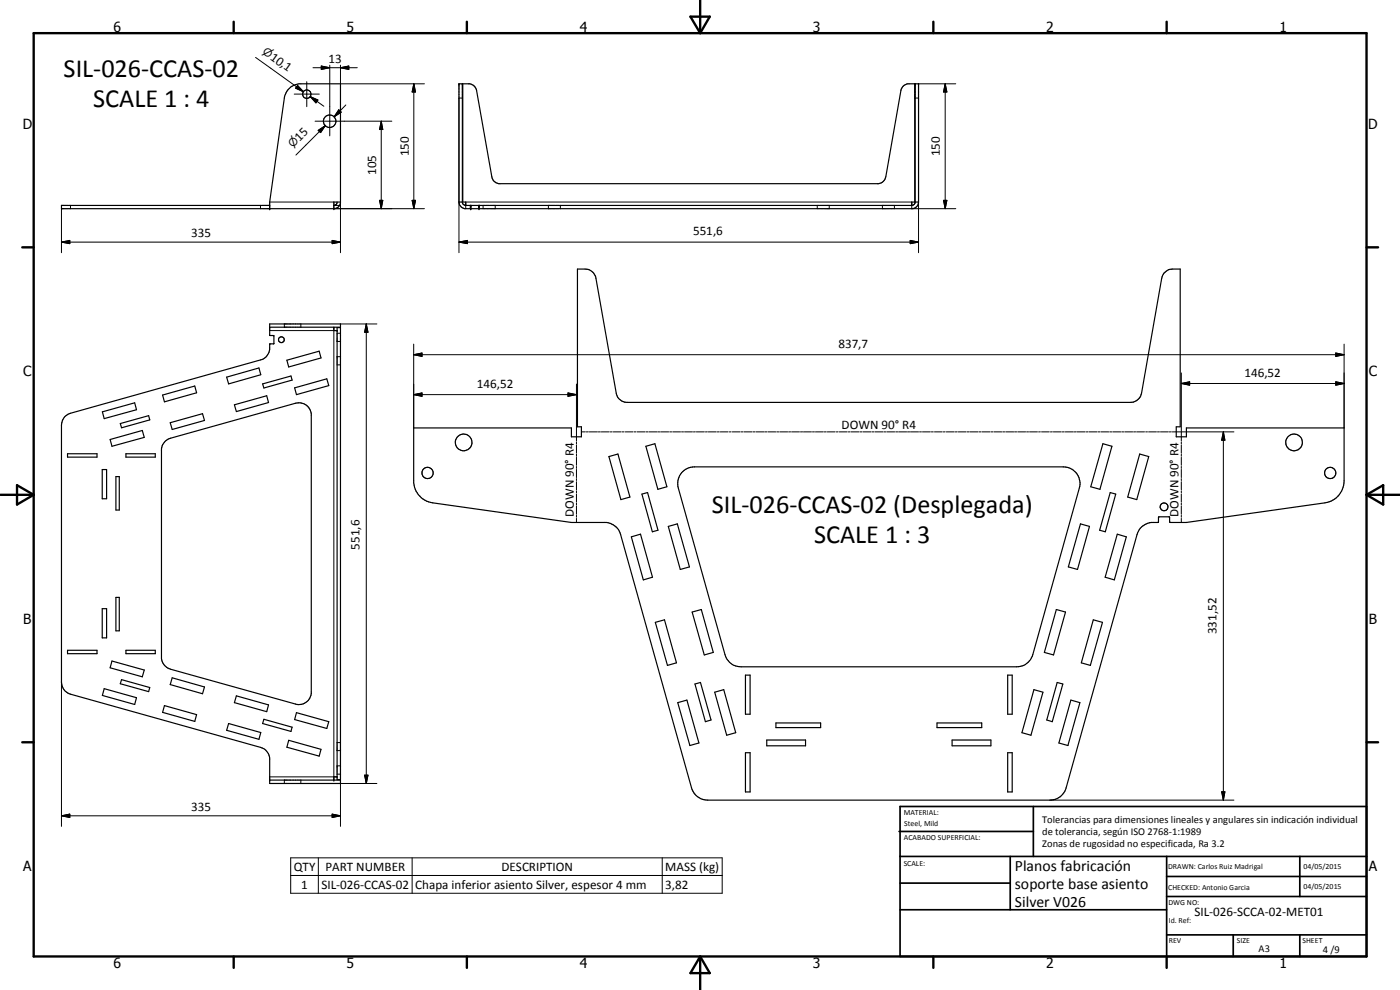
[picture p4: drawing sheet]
<svg xmlns="http://www.w3.org/2000/svg" width="420mm" height="297mm" viewBox="0 0 420 297" stroke-linecap="round" stroke-linejoin="round" font-family="sans-serif">
<g fill="none" stroke="#000" stroke-width=".35">
<path d="M80.9 61.6h-62.5v1l82.5-.1a1.89 1.89 0 0 0 1.3-1.5v-35.9h-12.5a4.9 4.9 0 0 0-4.4 4.3l-4.4 31.2v2M101.2 60.6l-.2 .7-.8 .3M102.2 60.6h-2v2M137.7 60.6l.3 1 .5 .5 .9 .5h134.6a2.07 2.07 0 0 0 1.7-2M137.7 60.6h1.1M137.7 60.6v-35.5h1.1v35.7l.2 .5 .8 .3M139.8 61.6h133.8M139.8 61.6v-1h-.9v-35.5a3.6 3.6 0 0 1 3.4 .7l.7 1.4 4.7 26.2 .6 1 1.4 .7h114l1.4-.7 .7-1.4 4.6-25.8 .7-1.4a3.6 3.6 0 0 1 3.4-.7v35.5h-.9v1M141.3 61.6v1M143.8 61.6v1M274.6 60.6h1.1M275.7 60.6v-35.5h-1.1v35.7l-.2 .5-.8 .3"/>
<path d="M80.9 98.2h21.3v-1h-21.3v3.4l1.2 .1M100.2 98.2v1h1M101.2 98.3h1v135.6h-1zM48.8 118.5l9.7-2.7 .5 2.1-9.7 2.7zM68 113.2l9.7-2.8 .6 2-9.7 2.8zM78.8 115.2l8.5-2.4 .4 1.2-8.5 2.4zM82.1 100.7h.1M82.1 100.7l.1 2.4-1.3 .2a4.1 4.1 0 0 1-1.9 4.4l-57.8 16.3a3.7 3.7 0 0 0-2.8 3.6v77a3.8 3.8 0 0 0 2.8 3.7l57 15.9a3.8 3.8 0 0 1 2.7 3.2v7.7h21.3v-1h-21.3M86.1 108.1l9.7-2.7 .5 2-9.7 2.7zM88.4 116.4l9.7-2.7 .6 2-9.7 2.7zM20.3 136.1h8.8v1.1h-8.8zM30.7 123.6l9.7-2.7 .6 2-9.7 2.7z"/>
<path d="M33.1 131.9l9.6-2.7 .6 2-9.7 2.7zM36.1 127.1l8.5-2.4 .3 1.3-8.4 2.4zM37.8 136.1h8.8v1.1h-8.8zM49.6 132.3l1.6-.8 37.5-10.5a3.7 3.7 0 0 1 4.7 3.1v84a3.7 3.7 0 0 1-4.7 3.1l-37.5-10.4a3.8 3.8 0 0 1-2.7-3.2v-62.9l.3-1.3zM51.1 126.8l9.7-2.7 .6 2.1-9.7 2.7zM70.3 121.5l9.7-2.8 .6 2.1-9.7 2.7zM124.2 128.4h47.3v2.7h3v-3h-1.2v-47.4h2.3a3.3 3.3 0 0 1 3.2 2.8l6.1 34.5a3.3 3.3 0 0 0 3.3 2.7h151.1a3.4 3.4 0 0 0 3.3-2.7l6-34.5a3.4 3.4 0 0 1 3.3-2.8h2.3v47.4h-1.2v3h3.1v-2.7h47.3v15.9a6.6 6.6 0 0 1-5.8 6.6l-41.5 5.9h-4.9l-.3-1.7h-3l-.2 .1v1.4l-.2 .2a5.6 5.6 0 0 0-4 .7l-1.3 1-1 1.9-21.3 76a5 5 0 0 1-4.8 3.7h-102.7a5.1 5.1 0 0 1-4.9-3.7l-21.2-76a5 5 0 0 0-4.3-3.6h-10.5l-41.6-5.9a6.6 6.6 0 0 1-5.7-6zM182.7 137l2.8-.8 3.5 12.9-2.7 .8zM193.8 133.9l2.7-.8 3.6 12.9-2.7 .8zM331 133.1l2.7 .8-3.6 12.9-2.7-.8zM342 136.2l2.8 .8-3.6 12.9-2.8-.8zM30.7 140.9h1.3v8.7h-1.3z"/>
<path d="M34.8 143h1v10h-1zM192.6 148.3l1.7-.5 3.2 11.3-1.7 .5zM200.6 157.9l2.7-.7 3.6 12.9-2.7 .8zM204.5 141.9a5.1 5.1 0 0 1 3.9-1.8h110.7a5 5 0 0 1 4.8 6.3l-13.9 50a5 5 0 0 1-4.9 3.7h-82.7a4.8 4.8 0 0 1-4.8-3.7l-14-50a5 5 0 0 1 .9-4.5zM324.3 157.2l2.7 .7-3.6 13-2.8-.8zM333.2 147.8l1.6 .5-3.1 11.3-1.7-.5zM34.8 179.2h1v10.1h-1zM189.5 161.1l2.7-.8 3.6 12.9-2.7 .8zM335.3 160.3l2.7 .8-3.6 12.9-2.7-.8zM20.3 195.1h8.8v1h-8.8zM30.7 182.6h1.3v8.8h-1.3zM33.6 198.3l9.7 2.7-.6 2.1-9.6-2.7z"/>
<path d="M37.8 195.1h8.8v1h-8.8zM196.7 186.7l2.7-.7 3.6 12.9-2.7 .7zM207.7 183.6l2.8-.7 3.6 12.8-2.7 .8zM317 182.9l2.8 .7-3.6 12.9-2.8-.8zM328.1 186l2.8 .7-3.7 12.9-2.7-.7zM31.3 206.6l9.7 2.7-.6 2.1-9.7-2.7zM36.5 203.9l8.4 2.4-.3 1.2-8.5-2.4zM49.3 211.7l9.7 2.7-.5 2.1-9.7-2.8zM51.7 203.4l9.7 2.7-.6 2.1-9.7-2.8zM68.6 217.1l9.7 2.7-.6 2-9.7-2.7zM70.9 208.8l9.7 2.7-.6 2-9.7-2.7zM79.2 215.8l8.5 2.4-.4 1.3-8.5-2.4z"/>
<path d="M89 213.8l9.7 2.7-.6 2.1-9.7-2.7zM203.4 210.8l2.8-.7 3.6 12.8-2.8 .8zM208.6 205.2l1.6-.4 3.2 11.2-1.7 .5zM214.5 207.7l2.7-.8 3.6 12.9-2.7 .8zM223.7 202.6h1.4v11.7h-1.4zM232.9 216.9h13.4v1.4h-13.4zM281.2 216.9h13.4v1.4h-13.4zM302.4 202.6h1.4v11.7h-1.4zM310.3 206.9l2.7 .8-3.6 12.9-2.7-.8zM317.3 204.8l1.7 .4-3.2 11.3-1.7-.5zM321.4 210.1l2.7 .7-3.6 12.9-2.7-.8zM86.6 222.1l9.7 2.7-.5 2.1-9.7-2.7z"/>
<path d="M101.2 233.1h-1v1M223.7 225.8h1.4v11.8h-1.4zM230.1 222h11.7v1.8h-11.7zM285.7 222h11.7v1.8h-11.7zM302.4 225.8h1.4v11.8h-1.4z"/>
<circle cx="92.1" cy="28.2" r="1.27"/>
<circle cx="98.9" cy="36.4" r="1.89"/>
<circle cx="84.5" cy="101.9" r=".88"/>
<circle cx="139.1" cy="132.8" r="2.5"/>
<circle cx="388.4" cy="132.7" r="2.5"/>
<circle cx="128.3" cy="141.9" r="1.68"/>
<circle cx="349.4" cy="152.1" r="1.17"/>
<circle cx="399.2" cy="141.9" r="1.68"/>
</g>
<g fill="none" stroke="#000" stroke-width=".3">
<path d="M76.7 17.2l14.3 10.3M96.4 19.8l2.6 .5-2.6 .5zM99 19.6v21.2M102.2 19.6v5.5h25.2M88.3 28.2h7.5M89 26l2 1.5M89.3 25.7l1.7 1.8-2.3-1zM92.1 24.5v7.5M93.1 29l2.3 1-.6 .9zM93.1 29l4.1 2.9M93.9 20.3h13.3M94.6 36.4h23"/>
<path d="M95.5 39.1l2.1-1.4-1.4 2.1zM97.6 37.7l-1.8 1.8M97.6 37.7l-8.8 8.8M101.7 32.9l.7 .8-2.1 1.4zM102.2 20.3l2.5-.5v1zM103.8 31.5l-3.5 3.6M114.4 36.4l.5 2.5h-1zM114.4 36.4v26.2M124.2 25.1l.5 2.5h-1zM124.2 25.1v37.5M138.8 29.4h-1.1v46.4M274.6 29.4h1.1v46.4"/>
<path d="M275.7 25.1h11.1M283.7 25.1l.5 2.5h-1zM283.7 25.1v37.5M18.4 72.6l2.5-.5v1zM18.4 72.6h83.8M18.4 62.6v13.2M21.2 61.6v1M78.2 61.6v1M80.9 60.6h19.3M99.7 72.1l2.5 .5-2.5 .5zM100.2 61.6h1.7M100.2 62.6h27.2"/>
<path d="M102.2 60.6v15.2M113.9 60.1h1l-.5 2.5zM123.7 60.1h1l-.5 2.5zM137.7 72.6l2.6-.5v1zM137.7 72.6h138M139.8 60.6h133.8M139.8 61.6v1M141.1 61.6v1M141.4 61.6v1M143.6 61.6v1M143.9 61.6v1M145 61.6v1"/>
<path d="M148.6 61.6v1M164.6 61.6v1M168.2 61.6v1M245.3 61.6v1M248.9 61.6v1M264.8 61.6v1M268.4 61.6v1M273.2 72.1l2.5 .5-2.5 .5zM273.6 61.6v1h13.2M283.2 60.1h1l-.5 2.5zM80.9 99.2h19.3v133.9h-19.3M85.3 97.2v1"/>
<path d="M90.3 97.2v1M101.2 100h1M102.2 97.2h10.9M109.9 97.2l.5 2.5h-1zM109.9 97.2v137.9M101.2 109.5h1M101.2 102.4h1M101.2 107h1M124.2 118.4l2.4-.5v1zM124.2 106.4l2.4-.5v1zM124.2 118.4h48.8M124.2 103.3v25.1"/>
<path d="M124.2 106.4h279.2M170.5 117.9l2.5 .5-2.5 .5zM173 115.2v17.1M354.5 115.1l2.5-.5v1zM354.5 111.9v20.4M354.5 115.1h48.9M400.9 105.9l2.5 .5-2.5 .5zM400.9 114.6l2.5 .5-2.5 .5zM403.4 103.3v25.1M173 132.6v.6M173 133.5v2.5M173 136.3v.6"/>
<path d="M173 137.2v2.4M173 140v.5M174.5 129.6h1.2M176 129.6h.6M176.9 129.6h2.4M179.5 129.6h.7M180.4 129.6h2.4M183.1 129.6h.6M184 129.6h2.4M186.7 129.6h.6M187.6 129.6h2.3M190.3 129.6h.5"/>
<path d="M191.2 129.6h2.3M193.8 129.6h.6M194.7 129.6h2.4M197.4 129.6h.6M198.3 129.6h2.4M201 129.6h.6M201.9 129.6h2.3M204.5 129.6h.6M205.4 129.6h2.4M208.1 129.6h.6M209 129.6h2.4M211.7 129.6h.6"/>
<path d="M212.6 129.6h2.4M215.3 129.6h.5M216.1 129.6h2.4M218.9 129.6h.5M219.7 129.6h2.4M222.4 129.6h.6M223.3 129.6h2.4M226 129.6h.6M226.9 129.6h2.4M229.5 129.6h.7M230.5 129.6h2.3M233.1 129.6h.6"/>
<path d="M234 129.6h2.4M236.7 129.6h.6M237.6 129.6h2.3M240.2 129.6h.7M241.1 129.6h2.4M243.8 129.6h.6M244.7 129.6h2.4M247.4 129.6h.6M248.3 129.6h2.3M251 129.6h.5M251.9 129.6h2.3M254.5 129.6h.6"/>
<path d="M255.4 129.6h2.4M258.1 129.6h.6M259 129.6h2.4M261.7 129.6h.6M262.6 129.6h2.4M265.2 129.6h.6M266.1 129.6h2.4M268.8 129.6h.6M269.7 129.6h2.4M272.4 129.6h.6M273.3 129.6h2.4M276 129.6h.6"/>
<path d="M276.8 129.6h2.4M279.5 129.6h.6M280.4 129.6h2.4M283.1 129.6h.6M284 129.6h2.4M286.7 129.6h.6M287.6 129.6h2.3M290.2 129.6h.7M291.1 129.6h2.4M293.8 129.6h.6M294.7 129.6h2.4M297.4 129.6h.6"/>
<path d="M298.3 129.6h2.3M300.9 129.6h.6M301.8 129.6h2.4M304.5 129.6h.6M305.4 129.6h2.4M308.1 129.6h.6M309 129.6h2.4M311.7 129.6h.5M312.6 129.6h2.3M315.2 129.6h.6M316.1 129.6h2.4M318.8 129.6h.6"/>
<path d="M319.7 129.6h2.4M322.4 129.6h.6M323.2 129.6h2.5M326 129.6h.5M326.8 129.6h2.4M329.5 129.6h.6M330.4 129.6h2.4M333.1 129.6h.6M334 129.6h2.4M336.7 129.6h.6M337.6 129.6h2.3M340.2 129.6h.6"/>
<path d="M341.1 129.6h2.4M343.8 129.6h.6M344.7 129.6h2.4M347.4 129.6h.6M348.3 129.6h2.3M350.9 129.6h.6M351.8 129.6h18.5M354.5 132.6v.6M354.5 133.5v2.5M354.5 136.3v.6M354.5 137.2v2.4M354.5 140v.5"/>
<path d="M367.1 129.6l.5 2.5h-1zM367.1 129.6v110.5M173 140.8v2.5M173 143.6v.6M173 144.5v2.5M173 147.3v.6M173 148.2v2.4M173 150.9v.7M173 151.8v2.5M173 154.6v.6M173 155.5v1.3M354.5 140.8v2.5"/>
<path d="M354.5 143.6v.6M354.5 144.5v2.5M354.5 147.3v.6M354.5 148.2v2.4M354.5 150.9v.7M354.5 151.8v2.5M354.5 154.6v.6M354.5 155.5v1.3M18.4 204.6v43.3M85.3 234.1v1M90.3 234.1v1M101.2 232.3h1"/>
<path d="M101.2 229.8h1M101.2 225.2h1M101.2 222.8h1v25.1M102.2 235.1h10.9M109.4 232.6h1l-.5 2.5zM366.6 237.6h1l-.5 2.5zM18.4 244.8l2.5-.5v1zM18.4 244.8h83.8M87.2 257.4h129.5v10.6h-129.5zM95.5 257.4v10.6M99.7 244.3l2.5 .5-2.5 .5zM123.7 257.4v10.6"/>
<path d="M198.7 257.4v10.6M315.1 240.1h55.2M87.2 262.7h129.5"/>
</g>
<g fill="#000">
<circle cx="137.7" cy="25.1" r=".18"/>
<circle cx="138.8" cy="25.1" r=".18"/>
<circle cx="274.6" cy="25.1" r=".18"/>
<circle cx="275.7" cy="25.1" r=".18"/>
<circle cx="80.9" cy="62.6" r=".18"/>
<circle cx="80.9" cy="61.6" r=".18"/>
<circle cx="100.2" cy="62.6" r=".18"/>
<circle cx="141.3" cy="62.6" r=".18"/>
<circle cx="141.3" cy="61.6" r=".18"/>
<circle cx="143.8" cy="61.6" r=".18"/>
<circle cx="143.8" cy="62.6" r=".18"/>
<circle cx="101.2" cy="99.2" r=".18"/>
<circle cx="80.9" cy="234.1" r=".18"/>
<circle cx="100.2" cy="234.1" r=".18"/>
<circle cx="101.2" cy="233.1" r=".18"/>
</g>
<g fill="none" stroke="#000" stroke-width=".71">
<path d="M10.1 9.9h400v277.1h-400zM70.1 6.5v3.4M140.1 6.5v3.4M207.2 5h5.8l-2.9 4.9zM210.1 0v9.9M280.1 6.5v3.4M350.1 6.5v3.4M6.7 74.2h3.4M410.1 74.2h3.5M.1 148.5h10M5.1 145.6l5 2.9-5 2.9zM410.1 148.5h10"/>
<path d="M410.1 148.5l5-2.9v5.8zM6.7 222.7h3.4M410.1 222.7h3.5M70.1 287v3.4M140.1 287v3.4M210.1 287v10M210.1 287l2.9 5h-5.8zM280.1 287v3.4M350.1 287v3.4"/>
</g>
<g fill="none" stroke="#000" stroke-width=".51">
<path d="M269.8 249.5h40.3M270.1 242h140v45h-140zM270.1 257h140M303.2 257v16M310.1 242v15M350.1 257v30M390.1 257v12M270.1 265h33.1M270.1 273h80M350.1 269h60M350.1 263h60M350.1 280.5h60"/>
<path d="M370.1 280.5v6.5M390.1 280.5v6.5"/>
</g>
<g fill="#000">
<path d="M102.2 20.3l2.5-.5v1zM89.3 25.7l1.7 1.8-2.3-1zM93.1 29l2.3 1-.6 .9zM95.5 39.1l2.1-1.4-1.4 2.1zM96.4 19.8l2.6 .5-2.6 .5zM101.7 32.9l.7 .8-2.1 1.4zM114.4 36.4l.5 2.5h-1zM124.2 25.1l.5 2.5h-1zM283.7 25.1l.5 2.5h-1zM18.4 72.6l2.5-.5v1zM99.7 72.1l2.5 .5-2.5 .5zM113.9 60.1h1l-.5 2.5z"/>
<path d="M123.7 60.1h1l-.5 2.5zM137.7 72.6l2.6-.5v1zM273.2 72.1l2.5 .5-2.5 .5zM283.2 60.1h1l-.5 2.5zM109.9 97.2l.5 2.5h-1zM124.2 118.4l2.4-.5v1zM124.2 106.4l2.4-.5v1zM170.5 117.9l2.5 .5-2.5 .5zM354.5 115.1l2.5-.5v1zM400.9 105.9l2.5 .5-2.5 .5zM400.9 114.6l2.5 .5-2.5 .5zM367.1 129.6l.5 2.5h-1z"/>
<path d="M109.4 232.6h1l-.5 2.5zM366.6 237.6h1l-.5 2.5zM18.4 244.8l2.5-.5v1zM99.7 244.3l2.5 .5-2.5 .5z"/>
</g>
<g font-size="7.9">
<text x="19.1" y="23.2">SIL-026-CCAS-02</text>
<text x="27.9" y="32.2">SCALE 1 : 4</text>
<text x="213.6" y="154">SIL-026-CCAS-02 (Desplegada)</text>
<text x="244.3" y="163">SCALE 1 : 3</text>
</g>
<g font-size="4.7">
<text x="304.6" y="261.2">Planos fabricación</text>
<text x="304.6" y="266.6">soporte base asiento</text>
<text x="304.6" y="272">Silver V026</text>
</g>
<g font-size="4.2">
<text x="34" y="9.6">6</text>
<text x="104" y="9.6">5</text>
<text x="174" y="9.6">4</text>
<text x="244" y="9.6">3</text>
<text x="314" y="9.6">2</text>
<text x="384" y="9.6">1</text>
<text x="6.8" y="38.7">D</text>
<text x="410.6" y="38.7">D</text>
<text x="7" y="112.9">C</text>
<text x="410.8" y="112.9">C</text>
<text x="7" y="187.1">B</text>
<text x="410.8" y="187.1">B</text>
<text x="7" y="261.4">A</text>
<text x="410.8" y="261.4">A</text>
<text x="34" y="290.4">6</text>
<text x="104" y="290.4">5</text>
<text x="174" y="290.4">4</text>
<text x="244" y="290.4">3</text>
<text x="314" y="290.4">2</text>
<text x="384" y="290.4">1</text>
</g>
<g font-size="3.9">
<text x="80.9" y="17.6" transform="rotate(36 80.9 17.6)">10,1</text>
<text x="98.6" y="18.8">13</text>
<text x="89.9" y="42.5" transform="rotate(-45 89.9 42.5)">15</text>
<text x="122.7" y="46.9" transform="rotate(-90 122.7 46.9)">150</text>
<text x="282.1" y="46.9" transform="rotate(-90 282.1 46.9)">150</text>
<text x="112.9" y="52.5" transform="rotate(-90 112.9 52.5)">105</text>
<text x="57.4" y="71.1">335</text>
<text x="208" y="70.6">551,6</text>
<text x="251.6" y="104.4">837,7</text>
<text x="373.5" y="113">146,52</text>
<text x="143.1" y="116.4">146,52</text>
<text x="252.6" y="128.8">DOWN 90° R4</text>
<text x="172.2" y="155.1" transform="rotate(-90 172.2 155.1)">DOWN 90° R4</text>
<text x="353.7" y="155.1" transform="rotate(-90 353.7 155.1)">DOWN 90° R4</text>
<text x="107.9" y="164.9" transform="rotate(-90 107.9 164.9)">551,6</text>
<text x="365.1" y="190.3" transform="rotate(-90 365.1 190.3)">331,52</text>
<text x="57.4" y="243.2">335</text>
<text x="88.2" y="261.3">QTY</text>
<text x="97.7" y="261.3">PART NUMBER</text>
<text x="150.5" y="261.3">DESCRIPTION</text>
<text x="199.7" y="261.4">MASS (kg)</text>
<text x="90.4" y="266.6">1</text>
<text x="96.5" y="266.6">SIL-026-CCAS-02</text>
<text x="124.6" y="266.7">Chapa inferior asiento Silver, espesor 4 mm</text>
<text x="199.7" y="266.6">3,82</text>
<text x="358.5" y="275">SIL-026-SCCA-02-MET01</text>
</g>
<g font-size="3.3">
<text x="78.6" y="16" transform="rotate(36 78.6 16)">⌀</text>
<text x="87.9" y="44.5" transform="rotate(-45 87.9 44.5)">⌀</text>
</g>
<g font-size="3.1">
<text x="312.7" y="246.8">Tolerancias para dimensiones lineales y angulares sin indicación individual</text>
<text x="312.7" y="250.4">de tolerancia, según ISO 2768-1:1989</text>
<text x="312.7" y="254">Zonas de rugosidad no especificada, Ra 3.2</text>
<text x="377.7" y="285.6">A3</text>
<text x="397" y="285.9">4 /9</text>
</g>
<g font-size="2.4">
<text x="271.2" y="244.4">MATERIAL:</text>
<text x="271.3" y="252">ACABADO SUPERFICIAL:</text>
<text x="271.4" y="247.9">Steel, Mild</text>
<text x="271.2" y="259.7">SCALE:</text>
<text x="350.6" y="260.8">DRAWN: Carlos Ruiz Madrigal</text>
<text x="391.2" y="260.6">04/05/2015</text>
<text x="350.6" y="267">CHECKED: Antonio Garcia</text>
<text x="391.2" y="266.7">04/05/2015</text>
<text x="350.6" y="271.4">DWG NO:</text>
<text x="350.8" y="276.9">Id. Ref:</text>
<text x="350.8" y="282.8">REV</text>
<text x="371.2" y="282.9">SIZE</text>
<text x="390.9" y="282.9">SHEET</text>
</g>
</svg>
